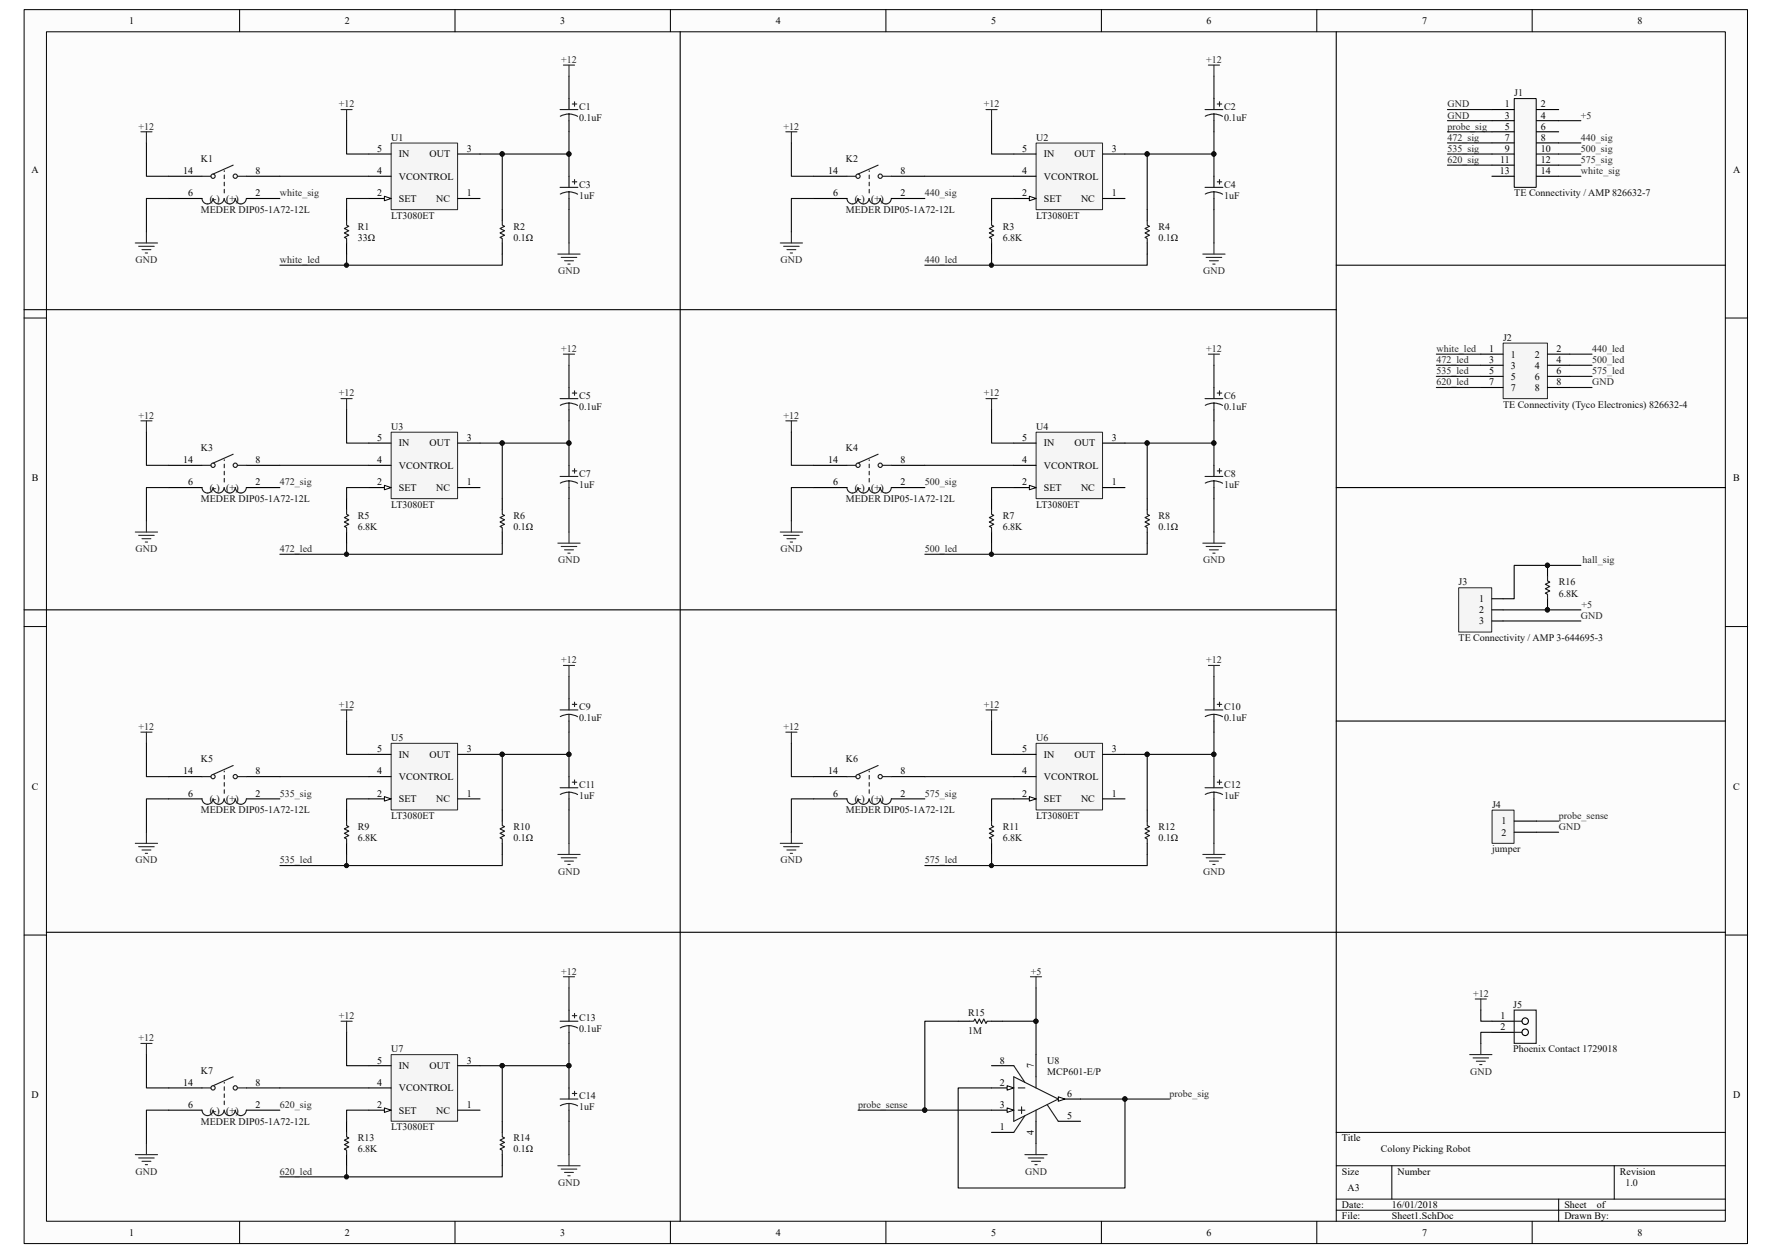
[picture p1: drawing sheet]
<svg xmlns="http://www.w3.org/2000/svg" width="420mm" height="297mm" viewBox="0 0 420 297" stroke-linecap="round" stroke-linejoin="round" font-family="sans-serif">
<path d="M5.8 2.3h408.4v292.5h-408.4z" fill="#fcfcfc"/>
<path d="M5.7 2.3h408.5v292.5h-408.5z" fill="none" stroke="#000" stroke-width=".24"/>
<path d="M11 7.6h397.9v281.9h-397.9z" fill="#fcfcfc"/>
<g fill="none" stroke="#000" stroke-width=".24">
<path d="M11 7.5h397.9v282h-397.9zM56.8 2.3v5.2M107.8 2.3v5.2M158.9 2.3v5.2M210 2.3v5.2M261.1 2.3v5.2M312.1 2.3v5.2M363.2 2.3v5.2M5.7 75.4h5.3M409 75.4h5.2M5.7 148.5h5.3M409 148.5h5.2"/>
<path d="M5.7 221.6h5.3M409 221.6h5.2M316.7 276.3h92.3M329.9 276.3v7.9M382.6 276.3v7.9M409 268.4h-92.3v21.1M56.8 289.5v5.3M107.8 289.5v5.3M158.9 289.5v5.3M210 289.5v5.3M261.1 289.5v5.3M312.1 289.5v5.3"/>
<path d="M316.7 284.2h92.3M316.7 286.9h92.3M363.2 289.5v5.3M369.4 284.2v5.3"/>
</g>
<path d="M92.8 34h15.7v15.7h-15.7z" fill="#f5f5f5"/>
<path d="M92.7 33.9h15.8v15.8h-15.8z" fill="none" stroke="#262626" stroke-width=".24"/>
<path d="M87.4 47.1h5.3M108.5 47.1h5.3" fill="none" stroke="#000" stroke-width=".26"/>
<path d="M91.1 46.5l1.6 .6-1.6 .5z" fill="#fcfcfc" stroke="#000" stroke-width=".24"/>
<g fill="none" stroke="#000" stroke-width=".26">
<path d="M87.4 36.5h5.3M108.5 36.5h5.3M134.9 23.3v2.7M134.9 28.6v2.6M40 41.8h7.9M40 47.1h7.9M58.4 41.8h7.9M58.4 47.1h7.9M82.1 49.7v2.6M82.1 57.6v2.6M87.4 41.8h5.3M119 49.7v2.6"/>
<path d="M119 57.6v2.6M134.9 41.8v2.6M134.9 47.1v2.6M5.7 73.4h311"/>
</g>
<g fill="none" stroke="#1c1c1c" stroke-width=".26">
<path d="M55.3 39.1l-4.8 2.2M132.8 26h4.2M134.9 27l1.2 .2 .8 .4M134.9 27l-.9 .1-1.2 .5M134.9 27v1.6M135.7 24.7h1M136.2 24.1v1.1M47.9 47.1a1.29 1.29 0 0 0 1.3 1.2 1.29 1.29 0 0 0 1.3-1.2M47.9 41.8h2.1M50.5 47.1a1.29 1.29 0 0 0 1.3 1.2 1.29 1.29 0 0 0 1.3-1.2M53.2 47.1a1.29 1.29 0 0 0 1.2 1.2 1.29 1.29 0 0 0 1.3-1.2M55.8 47.1a1.29 1.29 0 0 0 1.3 1.2 1.29 1.29 0 0 0 1.3-1.2"/>
<path d="M56.3 41.8h2.1M82.1 52.3v1.1l.6 .2-1.1 .6 1.1 .5-1.1 .5 1.1 .5-1.1 .6 .5 .2v1.1M119 52.3v1.1l.6 .2-1.1 .6 1.1 .5-1.1 .5 1.1 .5-1.1 .6 .5 .2v1.1M132.8 44.4h4.2M134.9 45.5l1.2 .2 .8 .3M134.9 45.5l-.9 .1-1.2 .4M134.9 45.5v1.6M135.7 43.1h1M136.2 42.6v1"/>
<circle cx="50.5" cy="41.8" r=".51"/>
<circle cx="55.8" cy="41.8" r=".51"/>
</g>
<path d="M53.2 45.7v-5.2" fill="none" stroke="#1c1c1c" stroke-width=".26" stroke-dasharray=".8 .8"/>
<g fill="none" stroke="#262626" stroke-width=".26">
<path d="M133.5 15.4h2.7M134.9 15.4v2.7M33.4 31.2h2.6M34.7 31.2v2.7M80.8 26h2.7M82.1 26v2.6M32.1 57.6h5.2M32.9 58.4h3.7M33.7 59.2h2.1M34.4 60h.6M34.7 55v2.6M134.9 57.6v2.6"/>
<path d="M132.2 60.2h5.3M133 61h3.7M133.8 61.8h2.1M134.6 62.6h.5"/>
</g>
<path d="M134.9 18.1v5.2M34.7 33.9v7.9h5.3M82.1 28.6v7.9h5.3M113.8 36.5h5.2v13.2M119 36.5h15.9v5.3M134.9 31.2v5.3M40 47.1h-5.3v7.9M66.3 41.8h21.1M87.4 47.1h-5.3v2.6M134.9 49.7v7.9M82.1 60.2v2.7M119 60.2v2.7h-52.7" fill="none" stroke="#0e0e0e" stroke-width=".26"/>
<g fill="#0e0e0e" stroke="#0e0e0e" stroke-width=".24">
<circle cx="119" cy="36.5" r=".51"/>
<circle cx="82.1" cy="62.9" r=".51"/>
<circle cx="134.8" cy="36.5" r=".51"/>
</g>
<path d="M92.8 102.5h15.7v15.7h-15.7z" fill="#f5f5f5"/>
<path d="M92.7 102.4h15.8v15.8h-15.8z" fill="none" stroke="#262626" stroke-width=".24"/>
<path d="M87.4 115.6h5.3M108.5 115.6h5.3" fill="none" stroke="#000" stroke-width=".26"/>
<path d="M91.1 115l1.6 .6-1.6 .5z" fill="#fcfcfc" stroke="#000" stroke-width=".24"/>
<g fill="none" stroke="#000" stroke-width=".26">
<path d="M134.9 91.9v2.6M134.9 97.1v2.7M40 110.3h7.9M40 115.6h7.9M58.4 110.3h7.9M58.4 115.6h7.9M82.1 118.2v2.6M87.4 105h5.3M87.4 110.3h5.3M108.5 105h5.3M119 118.2v2.6M134.9 110.3v2.6"/>
<path d="M134.9 115.6v2.6M82.1 126.1v2.6M119 126.1v2.6"/>
</g>
<g fill="none" stroke="#1c1c1c" stroke-width=".26">
<path d="M132.8 94.5h4.2M134.9 95.5l1.2 .2 .8 .4M134.9 95.5l-.9 .1-1.2 .5M134.9 95.5v1.6M135.7 93.2h1M136.2 92.6v1.1M47.9 115.6a1.29 1.29 0 0 0 1.3 1.3 1.29 1.29 0 0 0 1.3-1.3M47.9 110.3h2.1M50.5 115.6a1.29 1.29 0 0 0 1.3 1.3 1.29 1.29 0 0 0 1.3-1.3M53.2 115.6a1.29 1.29 0 0 0 1.2 1.3 1.29 1.29 0 0 0 1.3-1.3M55.3 107.7l-4.8 2.1M55.8 115.6a1.29 1.29 0 0 0 1.3 1.3 1.29 1.29 0 0 0 1.3-1.3"/>
<path d="M56.3 110.3h2.1M132.8 112.9h4.2M134.9 114l1.2 .2 .8 .3M134.9 114l-.9 .1-1.2 .4M134.9 114v1.6M135.7 111.6h1M136.2 111.1v1M82.1 120.8v1.1l.6 .3-1.1 .5 1.1 .5-1.1 .5 1.1 .6-1.1 .5 .5 .3v1M119 120.8v1.1l.6 .3-1.1 .5 1.1 .5-1.1 .5 1.1 .6-1.1 .5 .5 .3v1"/>
<circle cx="50.5" cy="110.3" r=".51"/>
<circle cx="55.8" cy="110.3" r=".51"/>
</g>
<path d="M53.2 114.3v-5.3" fill="none" stroke="#1c1c1c" stroke-width=".26" stroke-dasharray=".8 .8"/>
<g fill="none" stroke="#262626" stroke-width=".26">
<path d="M33.4 99.8h2.6M34.7 99.8v2.6M80.8 94.5h2.7M82.1 94.5v2.6M133.5 83.9h2.7M134.9 83.9v2.7M32.1 126.1h5.2M32.9 126.9h3.7M33.7 127.7h2.1M34.4 128.5h.6M34.7 123.5v2.6M132.2 128.7h5.3"/>
<path d="M133 129.5h3.7M133.8 130.3h2.1M134.6 131.1h.5M134.9 126.1v2.6"/>
</g>
<path d="M82.1 97.1v7.9h5.3M134.9 86.6v5.3M134.9 99.8v5.2M34.7 102.4v7.9h5.3M40 115.6h-5.3v7.9M66.3 110.3h21.1M87.4 115.6h-5.3v2.6M113.8 105h5.2v13.2M119 105h15.9v5.3M134.9 118.2v7.9M82.1 128.7v2.7M119 128.7v2.7h-52.7" fill="none" stroke="#0e0e0e" stroke-width=".26"/>
<g fill="#0e0e0e" stroke="#0e0e0e" stroke-width=".24">
<circle cx="119" cy="105" r=".51"/>
<circle cx="82.1" cy="131.4" r=".51"/>
<circle cx="134.8" cy="105" r=".51"/>
</g>
<path d="M92.8 176.2h15.7v15.8h-15.7z" fill="#f5f5f5"/>
<path d="M92.7 176.2h15.8v15.8h-15.8z" fill="none" stroke="#262626" stroke-width=".24"/>
<path d="M87.4 189.4h5.3M108.5 189.4h5.3" fill="none" stroke="#000" stroke-width=".26"/>
<path d="M91.1 188.8l1.6 .6-1.6 .5z" fill="#fcfcfc" stroke="#000" stroke-width=".24"/>
<g fill="none" stroke="#000" stroke-width=".26">
<path d="M5.7 144.6h311M87.4 178.8h5.3M108.5 178.8h5.3M134.9 165.6v2.7M134.9 170.9v2.6M40 184.1h7.9M40 189.4h7.9M58.4 184.1h7.9M58.4 189.4h7.9M82.1 192v2.6M82.1 199.9v2.6M87.4 184.1h5.3"/>
<path d="M119 192v2.6M119 199.9v2.6M134.9 184.1v2.6M134.9 189.4v2.6"/>
</g>
<g fill="none" stroke="#1c1c1c" stroke-width=".26">
<path d="M132.8 168.3h4.2M134.9 169.3l1.2 .2 .8 .4M134.9 169.3l-.9 .1-1.2 .5M134.9 169.3v1.6M135.7 167h1M136.2 166.4v1.1M47.9 189.4a1.29 1.29 0 0 0 1.3 1.2 1.29 1.29 0 0 0 1.3-1.2M47.9 184.1h2.1M50.5 189.4a1.29 1.29 0 0 0 1.3 1.2 1.29 1.29 0 0 0 1.3-1.2M53.2 189.4a1.29 1.29 0 0 0 1.2 1.2 1.29 1.29 0 0 0 1.3-1.2M55.3 181.5l-4.8 2.1M55.8 189.4a1.29 1.29 0 0 0 1.3 1.2 1.29 1.29 0 0 0 1.3-1.2"/>
<path d="M56.3 184.1h2.1M82.1 194.6v1.1l.6 .2-1.1 .6 1.1 .5-1.1 .5 1.1 .6-1.1 .5 .5 .2v1.1M119 194.6v1.1l.6 .2-1.1 .6 1.1 .5-1.1 .5 1.1 .6-1.1 .5 .5 .2v1.1M132.8 186.7h4.2M134.9 187.8l1.2 .2 .8 .3M134.9 187.8l-.9 .1-1.2 .4M134.9 187.8v1.6M135.7 185.4h1M136.2 184.9v1"/>
<circle cx="50.5" cy="184.1" r=".5"/>
<circle cx="55.8" cy="184.1" r=".5"/>
</g>
<path d="M53.2 188v-5.2" fill="none" stroke="#1c1c1c" stroke-width=".26" stroke-dasharray=".8 .8"/>
<g fill="none" stroke="#262626" stroke-width=".26">
<path d="M133.5 157.7h2.7M134.9 157.7v2.7M33.4 173.5h2.6M34.7 173.5v2.7M80.8 168.3h2.7M82.1 168.3v2.6M32.1 199.9h5.2M34.7 197.3v2.6M134.9 199.9v2.6M32.9 200.7h3.7M33.7 201.5h2.1M34.4 202.3h.6"/>
<path d="M132.2 202.5h5.3M133 203.3h3.7M133.8 204.1h2.1M134.6 204.9h.5"/>
</g>
<path d="M34.7 176.2v7.9h5.3M82.1 170.9v7.9h5.3M113.8 178.8h5.2v13.2M119 178.8h15.9v5.3M134.9 160.4v5.2M134.9 173.5v5.3M40 189.4h-5.3v7.9M66.3 184.1h21.1M87.4 189.4h-5.3v2.6M134.9 192v7.9M82.1 202.5v2.7M119 202.5v2.7h-52.7" fill="none" stroke="#0e0e0e" stroke-width=".26"/>
<g fill="#0e0e0e" stroke="#0e0e0e" stroke-width=".24">
<circle cx="119" cy="178.8" r=".51"/>
<circle cx="82.1" cy="205.2" r=".5"/>
<circle cx="134.8" cy="178.8" r=".51"/>
</g>
<path d="M92.8 250h15.7v15.8h-15.7z" fill="#f5f5f5"/>
<path d="M92.7 250h15.8v15.8h-15.8z" fill="none" stroke="#262626" stroke-width=".24"/>
<path d="M87.4 263.1h5.3M108.5 263.1h5.3" fill="none" stroke="#000" stroke-width=".26"/>
<path d="M91.1 262.6l1.6 .5-1.6 .6z" fill="#fcfcfc" stroke="#000" stroke-width=".24"/>
<g fill="none" stroke="#000" stroke-width=".26">
<path d="M11 221h305.7M134.9 239.4v2.7M40 257.9h7.9M58.4 257.9h7.9M87.4 252.6h5.3M87.4 257.9h5.3M108.5 252.6h5.3M134.9 244.7v2.6M134.9 257.9v2.6M40 263.1h7.9M58.4 263.1h7.9M82.1 265.8v2.6"/>
<path d="M82.1 273.7v2.6M119 265.8v2.6M119 273.7v2.6M134.9 263.1v2.7"/>
</g>
<g fill="none" stroke="#1c1c1c" stroke-width=".26">
<path d="M47.9 257.9h2.1M55.3 255.2l-4.8 2.1M56.3 257.9h2.1M132.8 242.1h4.2M134.9 243.1l1.2 .2 .8 .4M134.9 243.1l-.9 .1-1.2 .4M134.9 243.1v1.6M135.7 259.2h1M135.7 240.7h1M136.2 240.2v1.1M136.2 258.7v1M47.9 263.1a1.29 1.29 0 0 0 1.3 1.3 1.29 1.29 0 0 0 1.3-1.3"/>
<path d="M50.5 263.1a1.29 1.29 0 0 0 1.3 1.3 1.29 1.29 0 0 0 1.3-1.3M53.2 263.1a1.29 1.29 0 0 0 1.2 1.3 1.29 1.29 0 0 0 1.3-1.3M55.8 263.1a1.29 1.29 0 0 0 1.3 1.3 1.29 1.29 0 0 0 1.3-1.3M82.1 268.4v1.1l.6 .2-1.1 .6 1.1 .5-1.1 .5 1.1 .5-1.1 .6 .5 .2v1.1M119 268.4v1.1l.6 .2-1.1 .6 1.1 .5-1.1 .5 1.1 .5-1.1 .6 .5 .2v1.1M132.8 260.5h4.2M134.9 261.6l1.2 .2 .8 .3M134.9 261.6h-.9l-1.2 .5M134.9 261.6v1.5"/>
<circle cx="50.5" cy="257.9" r=".51"/>
<circle cx="55.8" cy="257.9" r=".51"/>
</g>
<path d="M53.2 261.8v-5.2" fill="none" stroke="#1c1c1c" stroke-width=".26" stroke-dasharray=".8 .8"/>
<g fill="none" stroke="#262626" stroke-width=".26">
<path d="M133.5 231.5h2.7M134.9 231.5v2.7M33.4 247.3h2.6M34.7 247.3v2.7M80.8 242.1h2.7M82.1 242.1v2.6M32.1 273.7h5.2M32.9 274.5h3.7M33.7 275.3h2.1M34.4 276.1h.6M34.7 271v2.7M132.2 276.3h5.3"/>
<path d="M133 277.1h3.7M133.8 277.9h2.1M134.6 278.7h.5M134.9 273.7v2.6"/>
</g>
<path d="M134.9 234.2v5.2M34.7 250v7.9h5.3M66.3 257.9h21.1M82.1 244.7v7.9h5.3M113.8 252.6h5.2v13.2M119 252.6h15.9v5.3M134.9 247.3v5.3M40 263.1h-5.3v7.9M82.1 276.3v2.7M87.4 263.1h-5.3v2.7M119 276.3v2.7h-52.7M134.9 265.8v7.9" fill="none" stroke="#0e0e0e" stroke-width=".26"/>
<g fill="#0e0e0e" stroke="#0e0e0e" stroke-width=".24">
<circle cx="119" cy="252.6" r=".51"/>
<circle cx="82.1" cy="278.9" r=".51"/>
<circle cx="134.8" cy="252.6" r=".51"/>
</g>
<path d="M245.6 34h15.7v15.7h-15.7z" fill="#f5f5f5"/>
<path d="M245.6 33.9h15.7v15.8h-15.7z" fill="none" stroke="#262626" stroke-width=".24"/>
<path d="M240.3 47.1h5.3M261.4 47.1h5.2" fill="none" stroke="#000" stroke-width=".26"/>
<path d="M244 46.5l1.6 .6-1.6 .5z" fill="#fcfcfc" stroke="#000" stroke-width=".24"/>
<g fill="none" stroke="#000" stroke-width=".26">
<path d="M240.3 36.5h5.3M261.4 36.5h5.2M287.7 23.3v2.7M287.7 28.6v2.6M192.8 41.8h8M192.8 47.1h8M211.3 41.8h7.9M211.3 47.1h7.9M235 49.7v2.6M235 57.6v2.6M240.3 41.8h5.3M271.9 49.7v2.6"/>
<path d="M271.9 57.6v2.6M287.7 41.8v2.6M287.7 47.1v2.6"/>
</g>
<g fill="none" stroke="#1c1c1c" stroke-width=".26">
<path d="M208.1 39.1l-4.7 2.2M285.6 26h4.2M287.7 27l1.3 .2 .8 .4M287.7 27l-.8 .1-1.2 .5M287.7 27v1.6M288.5 24.7h1.1M289 24.1v1.1M200.8 47.1a1.32 1.32 0 0 0 1.3 1.2 1.32 1.32 0 0 0 1.3-1.2 1.29 1.29 0 0 0 1.3 1.2 1.29 1.29 0 0 0 1.3-1.2M200.8 41.8h2.1M206 47.1a1.29 1.29 0 0 0 1.3 1.2 1.29 1.29 0 0 0 1.3-1.2M208.7 47.1a1.29 1.29 0 0 0 1.3 1.2 1.29 1.29 0 0 0 1.2-1.2M209.2 41.8h2.1"/>
<path d="M235 52.3v1.1l.5 .2-1 .6 1 .5-1 .5 1 .5-1 .6 .5 .2v1.1M271.9 52.3v1.1l.5 .2-1 .6 1 .5-1 .5 1 .5-1 .6 .5 .2v1.1M285.6 44.4h4.2M287.7 45.5l1.3 .2 .8 .3M287.7 45.5l-.8 .1-1.2 .4M287.7 45.5v1.6M288.5 43.1h1.1M289 42.6v1"/>
<circle cx="203.4" cy="41.8" r=".51"/>
<circle cx="208.6" cy="41.8" r=".51"/>
</g>
<path d="M206 45.7v-5.2" fill="none" stroke="#1c1c1c" stroke-width=".26" stroke-dasharray=".8 .8"/>
<g fill="none" stroke="#262626" stroke-width=".26">
<path d="M286.4 15.4h2.6M287.7 15.4v2.7M186.3 31.2h2.6M187.6 31.2v2.7M233.7 26h2.6M235 26v2.6M184.9 57.6h5.3M185.7 58.4h3.7M186.5 59.2h2.1M187.3 60h.5M187.6 55v2.6M287.7 57.6v2.6"/>
<path d="M285.1 60.2h5.3M285.9 61h3.7M286.7 61.8h2.1M287.5 62.6h.5"/>
</g>
<path d="M287.7 18.1v5.2M187.6 33.9v7.9h5.2M235 28.6v7.9h5.3M266.6 36.5h5.3v13.2M271.9 36.5h15.8v5.3M287.7 31.2v5.3M192.8 47.1h-5.2v7.9M219.2 41.8h21.1M240.3 47.1h-5.3v2.6M287.7 49.7v7.9M235 60.2v2.7M271.9 60.2v2.7h-52.7" fill="none" stroke="#0e0e0e" stroke-width=".26"/>
<g fill="#0e0e0e" stroke="#0e0e0e" stroke-width=".24">
<circle cx="271.9" cy="36.5" r=".51"/>
<circle cx="235" cy="62.9" r=".51"/>
<circle cx="287.7" cy="36.5" r=".51"/>
</g>
<path d="M245.6 102.5h15.7v15.7h-15.7z" fill="#f5f5f5"/>
<path d="M245.6 102.4h15.7v15.8h-15.7z" fill="none" stroke="#262626" stroke-width=".24"/>
<path d="M240.3 115.6h5.3M261.4 115.6h5.2" fill="none" stroke="#000" stroke-width=".26"/>
<path d="M244 115l1.6 .6-1.6 .5z" fill="#fcfcfc" stroke="#000" stroke-width=".24"/>
<g fill="none" stroke="#000" stroke-width=".26">
<path d="M287.7 91.9v2.6M287.7 97.1v2.7M192.8 110.3h8M192.8 115.6h8M211.3 110.3h7.9M211.3 115.6h7.9M235 118.2v2.6M240.3 105h5.3M240.3 110.3h5.3M261.4 105h5.2M271.9 118.2v2.6M287.7 110.3v2.6"/>
<path d="M287.7 115.6v2.6M235 126.1v2.6M271.9 126.1v2.6"/>
</g>
<g fill="none" stroke="#1c1c1c" stroke-width=".26">
<path d="M285.6 94.5h4.2M287.7 95.5l1.3 .2 .8 .4M287.7 95.5l-.8 .1-1.2 .5M287.7 95.5v1.6M288.5 93.2h1.1M289 92.6v1.1M200.8 115.6a1.32 1.32 0 0 0 1.3 1.3 1.32 1.32 0 0 0 1.3-1.3 1.29 1.29 0 0 0 1.3 1.3 1.29 1.29 0 0 0 1.3-1.3M200.8 110.3h2.1M206 115.6a1.29 1.29 0 0 0 1.3 1.3 1.29 1.29 0 0 0 1.3-1.3M208.1 107.7l-4.7 2.1M208.7 115.6a1.29 1.29 0 0 0 1.3 1.3 1.29 1.29 0 0 0 1.2-1.3M209.2 110.3h2.1"/>
<path d="M285.6 112.9h4.2M287.7 114l1.3 .2 .8 .3M287.7 114l-.8 .1-1.2 .4M287.7 114v1.6M288.5 111.6h1.1M289 111.1v1M235 120.8v1.1l.5 .3-1 .5 1 .5-1 .5 1 .6-1 .5 .5 .3v1M271.9 120.8v1.1l.5 .3-1 .5 1 .5-1 .5 1 .6-1 .5 .5 .3v1"/>
<circle cx="203.4" cy="110.3" r=".51"/>
<circle cx="208.6" cy="110.3" r=".51"/>
</g>
<path d="M206 114.3v-5.3" fill="none" stroke="#1c1c1c" stroke-width=".26" stroke-dasharray=".8 .8"/>
<g fill="none" stroke="#262626" stroke-width=".26">
<path d="M186.3 99.8h2.6M187.6 99.8v2.6M233.7 94.5h2.6M235 94.5v2.6M286.4 83.9h2.6M287.7 83.9v2.7M184.9 126.1h5.3M185.7 126.9h3.7M186.5 127.7h2.1M187.3 128.5h.5M187.6 123.5v2.6M285.1 128.7h5.3"/>
<path d="M285.9 129.5h3.7M286.7 130.3h2.1M287.5 131.1h.5M287.7 126.1v2.6"/>
</g>
<path d="M235 97.1v7.9h5.3M287.7 86.6v5.3M287.7 99.8v5.2M187.6 102.4v7.9h5.2M192.8 115.6h-5.2v7.9M219.2 110.3h21.1M240.3 115.6h-5.3v2.6M266.6 105h5.3v13.2M271.9 105h15.8v5.3M287.7 118.2v7.9M235 128.7v2.7M271.9 128.7v2.7h-52.7" fill="none" stroke="#0e0e0e" stroke-width=".26"/>
<g fill="#0e0e0e" stroke="#0e0e0e" stroke-width=".24">
<circle cx="271.9" cy="105" r=".51"/>
<circle cx="235" cy="131.4" r=".51"/>
<circle cx="287.7" cy="105" r=".51"/>
</g>
<path d="M245.6 176.2h15.7v15.8h-15.7z" fill="#f5f5f5"/>
<path d="M245.6 176.2h15.7v15.8h-15.7z" fill="none" stroke="#262626" stroke-width=".24"/>
<path d="M240.3 189.4h5.3M261.4 189.4h5.2" fill="none" stroke="#000" stroke-width=".26"/>
<path d="M244 188.8l1.6 .6-1.6 .5z" fill="#fcfcfc" stroke="#000" stroke-width=".24"/>
<g fill="none" stroke="#000" stroke-width=".26">
<path d="M161.2 7.5v282M240.3 178.8h5.3M261.4 178.8h5.2M287.7 165.6v2.7M287.7 170.9v2.6M192.8 184.1h8M192.8 189.4h8M211.3 184.1h7.9M211.3 189.4h7.9M235 192v2.6M235 199.9v2.6M240.3 184.1h5.3"/>
<path d="M271.9 192v2.6M271.9 199.9v2.6M287.7 184.1v2.6M287.7 189.4v2.6M245.6 250v5.2M235 263.1h5.3"/>
</g>
<g fill="none" stroke="#1c1c1c" stroke-width=".26">
<path d="M285.6 168.3h4.2M287.7 169.3l1.3 .2 .8 .4M287.7 169.3l-.8 .1-1.2 .5M287.7 169.3v1.6M288.5 167h1.1M289 166.4v1.1M200.8 189.4a1.32 1.32 0 0 0 1.3 1.2 1.32 1.32 0 0 0 1.3-1.2 1.29 1.29 0 0 0 1.3 1.2 1.29 1.29 0 0 0 1.3-1.2M200.8 184.1h2.1M206 189.4a1.29 1.29 0 0 0 1.3 1.2 1.29 1.29 0 0 0 1.3-1.2M208.1 181.5l-4.7 2.1M208.7 189.4a1.29 1.29 0 0 0 1.3 1.2 1.29 1.29 0 0 0 1.2-1.2M209.2 184.1h2.1"/>
<path d="M235 194.6v1.1l.5 .2-1 .6 1 .5-1 .5 1 .6-1 .5 .5 .2v1.1M271.9 194.6v1.1l.5 .2-1 .6 1 .5-1 .5 1 .6-1 .5 .5 .2v1.1M285.6 186.7h4.2M287.7 187.8l1.3 .2 .8 .3M287.7 187.8l-.8 .1-1.2 .4M287.7 187.8v1.6M288.5 185.4h1.1M289 184.9v1"/>
<circle cx="203.4" cy="184.1" r=".5"/>
<circle cx="208.6" cy="184.1" r=".5"/>
</g>
<path d="M206 188v-5.2" fill="none" stroke="#1c1c1c" stroke-width=".26" stroke-dasharray=".8 .8"/>
<g fill="none" stroke="#262626" stroke-width=".26">
<path d="M286.4 157.7h2.6M287.7 157.7v2.7M186.3 173.5h2.6M187.6 173.5v2.7M233.7 168.3h2.6M235 168.3v2.6M184.9 199.9h5.3M187.6 197.3v2.6M287.7 199.9v2.6M185.7 200.7h3.7M186.5 201.5h2.1M187.3 202.3h.5"/>
<path d="M285.1 202.5h5.3M285.9 203.3h3.7M286.7 204.1h2.1M287.5 204.9h.5"/>
</g>
<path d="M187.6 176.2v7.9h5.2M235 170.9v7.9h5.3M266.6 178.8h5.3v13.2M271.9 178.8h15.8v5.3M287.7 160.4v5.2M287.7 173.5v5.3M192.8 189.4h-5.2v7.9M219.2 184.1h21.1M240.3 189.4h-5.3v2.6M287.7 192v7.9M235 202.5v2.7M271.9 202.5v2.7h-52.7" fill="none" stroke="#0e0e0e" stroke-width=".26"/>
<g fill="#0e0e0e" stroke="#0e0e0e" stroke-width=".24">
<circle cx="271.9" cy="178.8" r=".51"/>
<circle cx="235" cy="205.2" r=".5"/>
<circle cx="287.7" cy="178.8" r=".51"/>
</g>
<path d="M238.7 262.6l1.6 .5-1.6 .6z" fill="#fcfcfc" stroke="#000" stroke-width=".24"/>
<path d="M235 257.9h5.3" fill="none" stroke="#000" stroke-width=".26"/>
<path d="M238.7 257.3l1.6 .6-1.6 .5z" fill="#fcfcfc" stroke="#000" stroke-width=".24"/>
<path d="M245.6 265.8v5.2M250.8 260.5h5.3" fill="none" stroke="#000" stroke-width=".26"/>
<path d="M250.8 260l1.6 .5-1.6 .5z" fill="#fcfcfc" stroke="#000" stroke-width=".24"/>
<g fill="none" stroke="#000" stroke-width=".26">
<path d="M316.7 7.5v260.9M227.1 242.1h2.6M235 252.6h5.3M235 242.1h2.7M353.6 242.1h5.3M353.6 244.7h5.3M235 268.4h5.3M250.8 265.8h5.3"/>
<circle cx="361.5" cy="244.7" r=".77"/>
<circle cx="361.5" cy="242" r=".77"/>
</g>
<g fill="none" stroke="#1c1c1c" stroke-width=".26">
<path d="M358.9 239.4h5.2v7.9h-5.2zM229.7 242.1h1.1l.3-.6 .5 1.1 .5-1.1 .5 1.1 .6-1.1 .5 1.1 .3-.5h1M240.3 255.2l10.5 5.3-10.5 5.3zM240.3 252.6l2.6 4M241.3 257.9h1.6M245.6 255.2v2.7M358.9 244.7h1.8M358.9 242.1h1.8M241.3 263.1h1.6M242.1 262.4v1.5M242.9 264.5l-2.6 3.9M245.6 263.1v2.7"/>
<path d="M248.2 261.8l2.6 4"/>
</g>
<g fill="none" stroke="#262626" stroke-width=".26">
<path d="M244.2 231.5h2.7M245.6 231.5v2.7M349.7 236.8h2.6M351 236.8v2.6M348.3 250h5.3M349.1 250.8h3.7M349.9 251.5h2.1M350.7 252.3h.5M351 247.3v2.7M242.9 273.7h5.3M243.7 274.5h3.7M244.5 275.3h2.1"/>
<path d="M245.3 276.1h.5M245.6 271v2.7"/>
</g>
<path d="M245.6 234.2v7.9M351 239.4v2.7h2.6M227.1 242.1h-7.9v21h15.8M235 257.9h-7.9v23.7h39.5v-21.1h10.6M237.7 242.1h7.9v7.9M353.6 244.7h-2.6v2.6M203.4 263.1h15.8M256.1 260.5h10.5" fill="none" stroke="#0e0e0e" stroke-width=".26"/>
<g fill="#0e0e0e" stroke="#0e0e0e" stroke-width=".24">
<circle cx="245.5" cy="242.1" r=".5"/>
<circle cx="219.2" cy="263.1" r=".51"/>
<circle cx="266.6" cy="260.5" r=".51"/>
</g>
<path d="M358.9 23.4h5.2v21h-5.2z" fill="#f8f8f8"/>
<path d="M358.9 23.4h5.2v21h-5.2z" fill="none" stroke="#000" stroke-width=".24"/>
<g fill="none" stroke="#000" stroke-width=".26">
<path d="M353.6 26h5.3M353.6 28.6h5.3M353.6 31.2h5.3M353.6 33.9h5.3M353.6 36.5h5.3M353.6 39.1h5.3M364.2 26h5.2M364.2 28.6h5.2M364.2 31.2h5.2M364.2 33.9h5.2M364.2 36.5h5.2M364.2 39.1h5.2"/>
<path d="M353.6 41.8h5.3M364.2 41.8h5.2"/>
</g>
<path d="M343.1 26h10.5M343.1 28.6h10.5M343.1 33.9h10.5M343.1 36.5h10.5M343.1 39.1h10.5M369.4 28.6h5.3M369.4 33.9h5.3M369.4 36.5h5.3M369.4 39.1h5.3M369.4 41.8h5.3" fill="none" stroke="#0e0e0e" stroke-width=".26"/>
<path d="M345.8 139.4h7.8v10.4h-7.8z" fill="#f5f5f5"/>
<path d="M345.7 139.3h7.9v10.5h-7.9z" fill="none" stroke="#262626" stroke-width=".24"/>
<path d="M366.8 134v2.7M353.6 141.9h2.7M353.6 144.6h2.7M353.6 147.2h2.7M366.8 141.9v2.7" fill="none" stroke="#000" stroke-width=".26"/>
<path d="M374.7 134h-15.8v7.9h-2.6M356.3 147.2h18.4M356.3 144.6h18.4" fill="none" stroke="#0e0e0e" stroke-width=".26"/>
<g fill="#0e0e0e" stroke="#0e0e0e" stroke-width=".24">
<circle cx="366.8" cy="134" r=".51"/>
<circle cx="366.8" cy="144.5" r=".51"/>
</g>
<path d="M366.8 136.7v1l.5 .3-1 .5 1 .5-1 .5 1 .6-1 .5 .5 .3v1" fill="none" stroke="#1c1c1c" stroke-width=".26"/>
<path d="M356.3 81.4h10.5v13.1h-10.5z" fill="#f5f5f5"/>
<path d="M356.3 81.3h10.5v13.2h-10.5z" fill="none" stroke="#262626" stroke-width=".24"/>
<path d="M351 83.9h5.3M351 86.6h5.3M351 89.2h5.3M351 91.9h5.3M366.8 83.9h5.3M366.8 86.6h5.3M366.8 89.2h5.3M366.8 91.9h5.3" fill="none" stroke="#000" stroke-width=".26"/>
<path d="M340.4 83.9h10.6M340.4 86.6h10.6M340.4 89.2h10.6M340.4 91.9h10.6M372.1 83.9h5.2M372.1 86.6h5.2M372.1 89.2h5.2M372.1 91.9h5.2" fill="none" stroke="#0e0e0e" stroke-width=".26"/>
<path d="M353.7 192.1h5.2v7.8h-5.2z" fill="#f5f5f5"/>
<path d="M353.7 192h5.2v7.9h-5.2z" fill="none" stroke="#262626" stroke-width=".24"/>
<path d="M316.7 62.9h92.3M316.7 115.6h92.3M316.7 170.9h92.3M358.9 194.6h5.3M358.9 197.3h5.3M316.7 221h92.3" fill="none" stroke="#000" stroke-width=".26"/>
<path d="M343.1 31.2h10.5M364.2 197.3h5.2M364.2 194.6h5.2" fill="none" stroke="#0e0e0e" stroke-width=".26"/>
<g font-size="2.4">
<text x="30.7" y="5.7">1</text>
<text x="81.7" y="5.7">2</text>
<text x="132.8" y="5.7">3</text>
<text x="183.9" y="5.7">4</text>
<text x="234.9" y="5.7">5</text>
<text x="286" y="5.7">6</text>
<text x="337.1" y="5.7">7</text>
<text x="388.1" y="5.7">8</text>
<text x="356.7" y="25.4">1</text>
<text x="356.7" y="28.1">3</text>
<text x="365.2" y="25.4">2</text>
<text x="365.2" y="28.1">4</text>
<text x="89.4" y="36">5</text>
<text x="110.6" y="36">3</text>
<text x="242.3" y="36">5</text>
<text x="263.5" y="36">3</text>
<text x="356.7" y="30.7">5</text>
<text x="356.7" y="33.4">7</text>
<text x="356.7" y="36">9</text>
<text x="365.2" y="30.7">6</text>
<text x="365.2" y="33.4">8</text>
<text x="365.2" y="36">10</text>
<text x="7.5" y="40.9">A</text>
<text x="43.4" y="41.3">14</text>
<text x="60.5" y="41.3">8</text>
<text x="89.4" y="41.3">4</text>
<text x="94.5" y="37.3">IN</text>
<text x="101.8" y="37.3">OUT</text>
<text x="196.3" y="41.3">14</text>
<text x="213.4" y="41.3">8</text>
<text x="242.3" y="41.3">4</text>
<text x="247.4" y="37.3">IN</text>
<text x="254.7" y="37.3">OUT</text>
<text x="355.5" y="41.3">13</text>
<text x="355.6" y="38.6">11</text>
<text x="365.2" y="38.6">12</text>
<text x="365.2" y="41.3">14</text>
<text x="410.8" y="40.9">A</text>
<text x="44.6" y="46.5">6</text>
<text x="49.7" y="47.8">(-) (+)</text>
<text x="60.5" y="46.5">2</text>
<text x="89.4" y="46.5">2</text>
<text x="94.5" y="47.8">SET</text>
<text x="94.5" y="42.6">VCONTROL</text>
<text x="103.3" y="47.8">NC</text>
<text x="110.6" y="46.5">1</text>
<text x="197.5" y="46.5">6</text>
<text x="202.6" y="47.8">(-) (+)</text>
<text x="213.4" y="46.5">2</text>
<text x="242.3" y="46.5">2</text>
<text x="247.4" y="47.8">SET</text>
<text x="247.4" y="42.6">VCONTROL</text>
<text x="256.2" y="47.8">NC</text>
<text x="263.5" y="46.5">1</text>
<text x="353" y="83.4">1</text>
<text x="368.9" y="83.4">2</text>
<text x="353" y="86.1">3</text>
<text x="353" y="88.7">5</text>
<text x="358.1" y="84.8">1</text>
<text x="358.1" y="87.4">3</text>
<text x="363.8" y="84.8">2</text>
<text x="363.8" y="87.4">4</text>
<text x="368.9" y="86.1">4</text>
<text x="368.9" y="88.7">6</text>
<text x="353" y="91.4">7</text>
<text x="358.1" y="90">5</text>
<text x="358.1" y="92.7">7</text>
<text x="363.8" y="90">6</text>
<text x="363.8" y="92.7">8</text>
<text x="368.9" y="91.4">8</text>
<text x="89.4" y="104.5">5</text>
<text x="94.5" y="105.8">IN</text>
<text x="101.8" y="105.8">OUT</text>
<text x="110.6" y="104.5">3</text>
<text x="242.3" y="104.5">5</text>
<text x="247.4" y="105.8">IN</text>
<text x="254.7" y="105.8">OUT</text>
<text x="263.5" y="104.5">3</text>
<text x="43.4" y="109.8">14</text>
<text x="60.5" y="109.8">8</text>
<text x="89.4" y="109.8">4</text>
<text x="94.5" y="111.1">VCONTROL</text>
<text x="196.3" y="109.8">14</text>
<text x="213.4" y="109.8">8</text>
<text x="242.3" y="109.8">4</text>
<text x="247.4" y="111.1">VCONTROL</text>
<text x="7.6" y="114">B</text>
<text x="44.6" y="115.1">6</text>
<text x="49.7" y="116.4">(-) (+)</text>
<text x="60.5" y="115.1">2</text>
<text x="89.4" y="115.1">2</text>
<text x="94.5" y="116.4">SET</text>
<text x="103.3" y="116.4">NC</text>
<text x="110.6" y="115.1">1</text>
<text x="197.5" y="115.1">6</text>
<text x="202.6" y="116.4">(-) (+)</text>
<text x="213.4" y="115.1">2</text>
<text x="242.3" y="115.1">2</text>
<text x="247.4" y="116.4">SET</text>
<text x="256.2" y="116.4">NC</text>
<text x="263.5" y="115.1">1</text>
<text x="410.8" y="114">B</text>
<text x="350.6" y="142.7">1</text>
<text x="350.6" y="145.4">2</text>
<text x="350.6" y="148">3</text>
<text x="89.4" y="178.3">5</text>
<text x="94.5" y="179.6">IN</text>
<text x="101.8" y="179.6">OUT</text>
<text x="110.6" y="178.3">3</text>
<text x="242.3" y="178.3">5</text>
<text x="247.4" y="179.6">IN</text>
<text x="254.7" y="179.6">OUT</text>
<text x="263.5" y="178.3">3</text>
<text x="43.4" y="183.6">14</text>
<text x="60.5" y="183.6">8</text>
<text x="89.4" y="183.6">4</text>
<text x="94.5" y="184.9">VCONTROL</text>
<text x="196.3" y="183.6">14</text>
<text x="213.4" y="183.6">8</text>
<text x="242.3" y="183.6">4</text>
<text x="247.4" y="184.9">VCONTROL</text>
<text x="7.6" y="187.2">C</text>
<text x="44.6" y="188.8">6</text>
<text x="49.7" y="190.2">(-) (+)</text>
<text x="60.5" y="188.8">2</text>
<text x="89.4" y="188.8">2</text>
<text x="94.5" y="190.2">SET</text>
<text x="103.3" y="190.2">NC</text>
<text x="110.6" y="188.8">1</text>
<text x="197.5" y="188.8">6</text>
<text x="202.6" y="190.2">(-) (+)</text>
<text x="213.4" y="188.8">2</text>
<text x="242.3" y="188.8">2</text>
<text x="247.4" y="190.2">SET</text>
<text x="256.2" y="190.2">NC</text>
<text x="263.5" y="188.8">1</text>
<text x="410.8" y="187.2">C</text>
<text x="355.9" y="195.4">1</text>
<text x="355.9" y="198.1">2</text>
<text x="355.6" y="241.6">1</text>
<text x="355.6" y="244.2">2</text>
<text x="43.4" y="257.3">14</text>
<text x="60.5" y="257.3">8</text>
<text x="89.4" y="257.3">4</text>
<text x="89.4" y="252.1">5</text>
<text x="94.5" y="253.4">IN</text>
<text x="101.8" y="253.4">OUT</text>
<text x="110.6" y="252.1">3</text>
<text x="237" y="257.3">2</text>
<text x="237" y="252.1">8</text>
<text x="245" y="253.1" transform="rotate(-90 245 253.1)">7</text>
<text x="7.5" y="260.3">D</text>
<text x="44.6" y="262.6">6</text>
<text x="49.7" y="263.9">(-) (+)</text>
<text x="60.5" y="262.6">2</text>
<text x="89.4" y="262.6">2</text>
<text x="94.5" y="263.9">SET</text>
<text x="94.5" y="258.7">VCONTROL</text>
<text x="103.3" y="263.9">NC</text>
<text x="110.6" y="262.6">1</text>
<text x="237" y="262.6">3</text>
<text x="253" y="260">6</text>
<text x="410.8" y="260.3">D</text>
<text x="237" y="267.9">1</text>
<text x="245" y="269.1" transform="rotate(-90 245 269.1)">4</text>
<text x="253" y="265.3">5</text>
<text x="318.1" y="270.6">Title</text>
<text x="318.1" y="278.4">Size</text>
<text x="331.2" y="278.4">Number</text>
<text x="383.9" y="278.4">Revision</text>
<text x="318.1" y="286.3">Date:</text>
<text x="319.4" y="282.4">A3</text>
<text x="329.9" y="286.3">16/01/2018</text>
<text x="370.8" y="286.3">Sheet</text>
<text x="378.4" y="286.3">of</text>
<text x="30.7" y="292.9">1</text>
<text x="81.7" y="292.9">2</text>
<text x="132.8" y="292.9">3</text>
<text x="183.9" y="292.9">4</text>
<text x="234.9" y="292.9">5</text>
<text x="286" y="292.9">6</text>
<text x="318.1" y="289">File:</text>
<text x="329.9" y="289">Sheet1.SchDoc</text>
<text x="337.1" y="292.9">7</text>
<text x="370.8" y="289">Drawn By:</text>
<text x="388.1" y="292.9">8</text>
</g>
<g font-size="2.4" fill="#262626">
<text x="133" y="14.9">+12</text>
<text x="285.9" y="14.9">+12</text>
<text x="80.3" y="25.4">+12</text>
<text x="233.2" y="25.4">+12</text>
<text x="343.1" y="25.4">GND</text>
<text x="343.1" y="28.1">GND</text>
<text x="374.7" y="28.1">+5</text>
<text x="32.9" y="30.7">+12</text>
<text x="185.7" y="30.7">+12</text>
<text x="343.1" y="30.7">probe_sig</text>
<text x="343.1" y="33.4">472_sig</text>
<text x="343.1" y="36">535_sig</text>
<text x="374.7" y="33.4">440_sig</text>
<text x="374.7" y="36">500_sig</text>
<text x="343.1" y="38.6">620_sig</text>
<text x="374.7" y="38.6">575_sig</text>
<text x="374.7" y="41.3">white_sig</text>
<text x="66.3" y="46.5">white_sig</text>
<text x="219.2" y="46.5">440_sig</text>
<text x="32.1" y="62.4">GND</text>
<text x="66.3" y="62.4">white_led</text>
<text x="132.3" y="65">GND</text>
<text x="185" y="62.4">GND</text>
<text x="219.2" y="62.4">440_led</text>
<text x="285.2" y="65">GND</text>
<text x="133" y="83.4">+12</text>
<text x="285.9" y="83.4">+12</text>
<text x="340.5" y="83.4">white_led</text>
<text x="377.4" y="83.4">440_led</text>
<text x="340.5" y="86.1">472_led</text>
<text x="340.5" y="88.7">535_led</text>
<text x="377.4" y="86.1">500_led</text>
<text x="377.4" y="88.7">575_led</text>
<text x="80.3" y="94">+12</text>
<text x="233.2" y="94">+12</text>
<text x="340.5" y="91.4">620_led</text>
<text x="377.4" y="91.4">GND</text>
<text x="32.9" y="99.2">+12</text>
<text x="185.7" y="99.2">+12</text>
<text x="66.3" y="115.1">472_sig</text>
<text x="219.2" y="115.1">500_sig</text>
<text x="32.1" y="130.9">GND</text>
<text x="66.3" y="130.9">472_led</text>
<text x="185" y="130.9">GND</text>
<text x="219.2" y="130.9">500_led</text>
<text x="132.3" y="133.5">GND</text>
<text x="285.2" y="133.5">GND</text>
<text x="375.1" y="133.5">hall_sig</text>
<text x="374.7" y="146.7">GND</text>
<text x="374.8" y="144.1">+5</text>
<text x="133" y="157.2">+12</text>
<text x="285.9" y="157.2">+12</text>
<text x="80.3" y="167.8">+12</text>
<text x="233.2" y="167.8">+12</text>
<text x="32.9" y="173">+12</text>
<text x="185.7" y="173">+12</text>
<text x="66.3" y="188.8">535_sig</text>
<text x="219.2" y="188.8">575_sig</text>
<text x="369.5" y="196.8">GND</text>
<text x="369.5" y="194.1">probe_sense</text>
<text x="32.1" y="204.6">GND</text>
<text x="66.3" y="204.6">535_led</text>
<text x="132.3" y="207.3">GND</text>
<text x="185" y="204.6">GND</text>
<text x="219.2" y="204.6">575_led</text>
<text x="285.2" y="207.3">GND</text>
<text x="133" y="231">+12</text>
<text x="244.3" y="231">+5</text>
<text x="349.1" y="236.3">+12</text>
<text x="80.3" y="241.6">+12</text>
<text x="32.9" y="246.8">+12</text>
<text x="348.4" y="254.7">GND</text>
<text x="66.3" y="262.6">620_sig</text>
<text x="203.4" y="262.6">probe_sense</text>
<text x="277.2" y="260">probe_sig</text>
<text x="32.1" y="278.4">GND</text>
<text x="66.3" y="278.4">620_led</text>
<text x="132.3" y="281.1">GND</text>
<text x="243" y="278.4">GND</text>
</g>
<g font-size="2.4" fill="#0e0e0e">
<text x="358.9" y="22.8">J1</text>
<text x="137.3" y="26">C1</text>
<text x="137.3" y="28.6">0.1uF</text>
<text x="290.1" y="26">C2</text>
<text x="290.1" y="28.6">0.1uF</text>
<text x="92.7" y="33.4">U1</text>
<text x="245.6" y="33.4">U2</text>
<text x="47.6" y="38.4">K1</text>
<text x="200.5" y="38.4">K2</text>
<text x="137.3" y="44.5">C3</text>
<text x="137.3" y="47.1">1uF</text>
<text x="290.1" y="44.5">C4</text>
<text x="290.1" y="47.1">1uF</text>
<text x="358.9" y="46.5">TE Connectivity / AMP 826632-7</text>
<text x="47.6" y="50.5">MEDER DIP05-1A72-12L</text>
<text x="92.7" y="51.8">LT3080ET</text>
<text x="200.5" y="50.5">MEDER DIP05-1A72-12L</text>
<text x="245.6" y="51.8">LT3080ET</text>
<text x="84.8" y="54.4">R1</text>
<text x="84.8" y="57.1">33Ω</text>
<text x="121.7" y="54.4">R2</text>
<text x="121.7" y="57.1">0.1Ω</text>
<text x="237.7" y="54.4">R3</text>
<text x="237.7" y="57.1">6.8K</text>
<text x="274.5" y="54.4">R4</text>
<text x="274.5" y="57.1">0.1Ω</text>
<text x="356.3" y="80.8">J2</text>
<text x="137.3" y="94.5">C5</text>
<text x="290.1" y="94.5">C6</text>
<text x="92.7" y="101.9">U3</text>
<text x="137.3" y="97.2">0.1uF</text>
<text x="245.6" y="101.9">U4</text>
<text x="290.1" y="97.2">0.1uF</text>
<text x="356.3" y="96.6">TE Connectivity (Tyco Electronics) 826632-4</text>
<text x="47.6" y="106.9">K3</text>
<text x="200.5" y="106.9">K4</text>
<text x="137.3" y="112.9">C7</text>
<text x="290.1" y="112.9">C8</text>
<text x="47.6" y="119">MEDER DIP05-1A72-12L</text>
<text x="137.3" y="115.6">1uF</text>
<text x="200.5" y="119">MEDER DIP05-1A72-12L</text>
<text x="290.1" y="115.6">1uF</text>
<text x="84.8" y="123">R5</text>
<text x="84.8" y="125.6">6.8K</text>
<text x="92.7" y="120.3">LT3080ET</text>
<text x="121.7" y="123">R6</text>
<text x="121.7" y="125.6">0.1Ω</text>
<text x="237.7" y="123">R7</text>
<text x="237.7" y="125.6">6.8K</text>
<text x="245.6" y="120.3">LT3080ET</text>
<text x="274.5" y="123">R8</text>
<text x="274.5" y="125.6">0.1Ω</text>
<text x="345.7" y="138.8">J3</text>
<text x="369.5" y="138.8">R16</text>
<text x="369.5" y="141.4">6.8K</text>
<text x="345.7" y="151.9">TE Connectivity / AMP 3-644695-3</text>
<text x="137.3" y="168.3">C9</text>
<text x="137.3" y="170.9">0.1uF</text>
<text x="290.1" y="168.3">C10</text>
<text x="290.1" y="170.9">0.1uF</text>
<text x="92.7" y="175.7">U5</text>
<text x="245.6" y="175.7">U6</text>
<text x="47.6" y="180.7">K5</text>
<text x="200.5" y="180.7">K6</text>
<text x="137.3" y="186.7">C11</text>
<text x="137.3" y="189.4">1uF</text>
<text x="290.1" y="186.7">C12</text>
<text x="290.1" y="189.4">1uF</text>
<text x="353.6" y="191.5">J4</text>
<text x="47.6" y="192.8">MEDER DIP05-1A72-12L</text>
<text x="84.8" y="196.8">R9</text>
<text x="92.7" y="194.1">LT3080ET</text>
<text x="121.7" y="196.8">R10</text>
<text x="200.5" y="192.8">MEDER DIP05-1A72-12L</text>
<text x="237.7" y="196.8">R11</text>
<text x="245.6" y="194.1">LT3080ET</text>
<text x="274.5" y="196.8">R12</text>
<text x="84.8" y="199.4">6.8K</text>
<text x="121.7" y="199.4">0.1Ω</text>
<text x="237.7" y="199.4">6.8K</text>
<text x="274.5" y="199.4">0.1Ω</text>
<text x="353.6" y="202">jumper</text>
<text x="358.7" y="238.9">J5</text>
<text x="137.3" y="242.1">C13</text>
<text x="137.3" y="244.7">0.1uF</text>
<text x="229.5" y="240.7">R15</text>
<text x="229.5" y="245">1M</text>
<text x="92.7" y="249.5">U7</text>
<text x="358.7" y="249.5">Phoenix Contact 1729018</text>
<text x="47.6" y="254.5">K7</text>
<text x="248.2" y="252.1">U8</text>
<text x="248.2" y="254.7">MCP601-E/P</text>
<text x="137.3" y="260.5">C14</text>
<text x="137.3" y="263.1">1uF</text>
<text x="47.6" y="266.6">MEDER DIP05-1A72-12L</text>
<text x="92.7" y="267.9">LT3080ET</text>
<text x="84.8" y="270.6">R13</text>
<text x="84.8" y="273.2">6.8K</text>
<text x="121.7" y="270.6">R14</text>
<text x="121.7" y="273.2">0.1Ω</text>
<text x="327.3" y="273.2">Colony Picking Robot</text>
<text x="385.3" y="281.1">1.0</text>
</g>
</svg>
